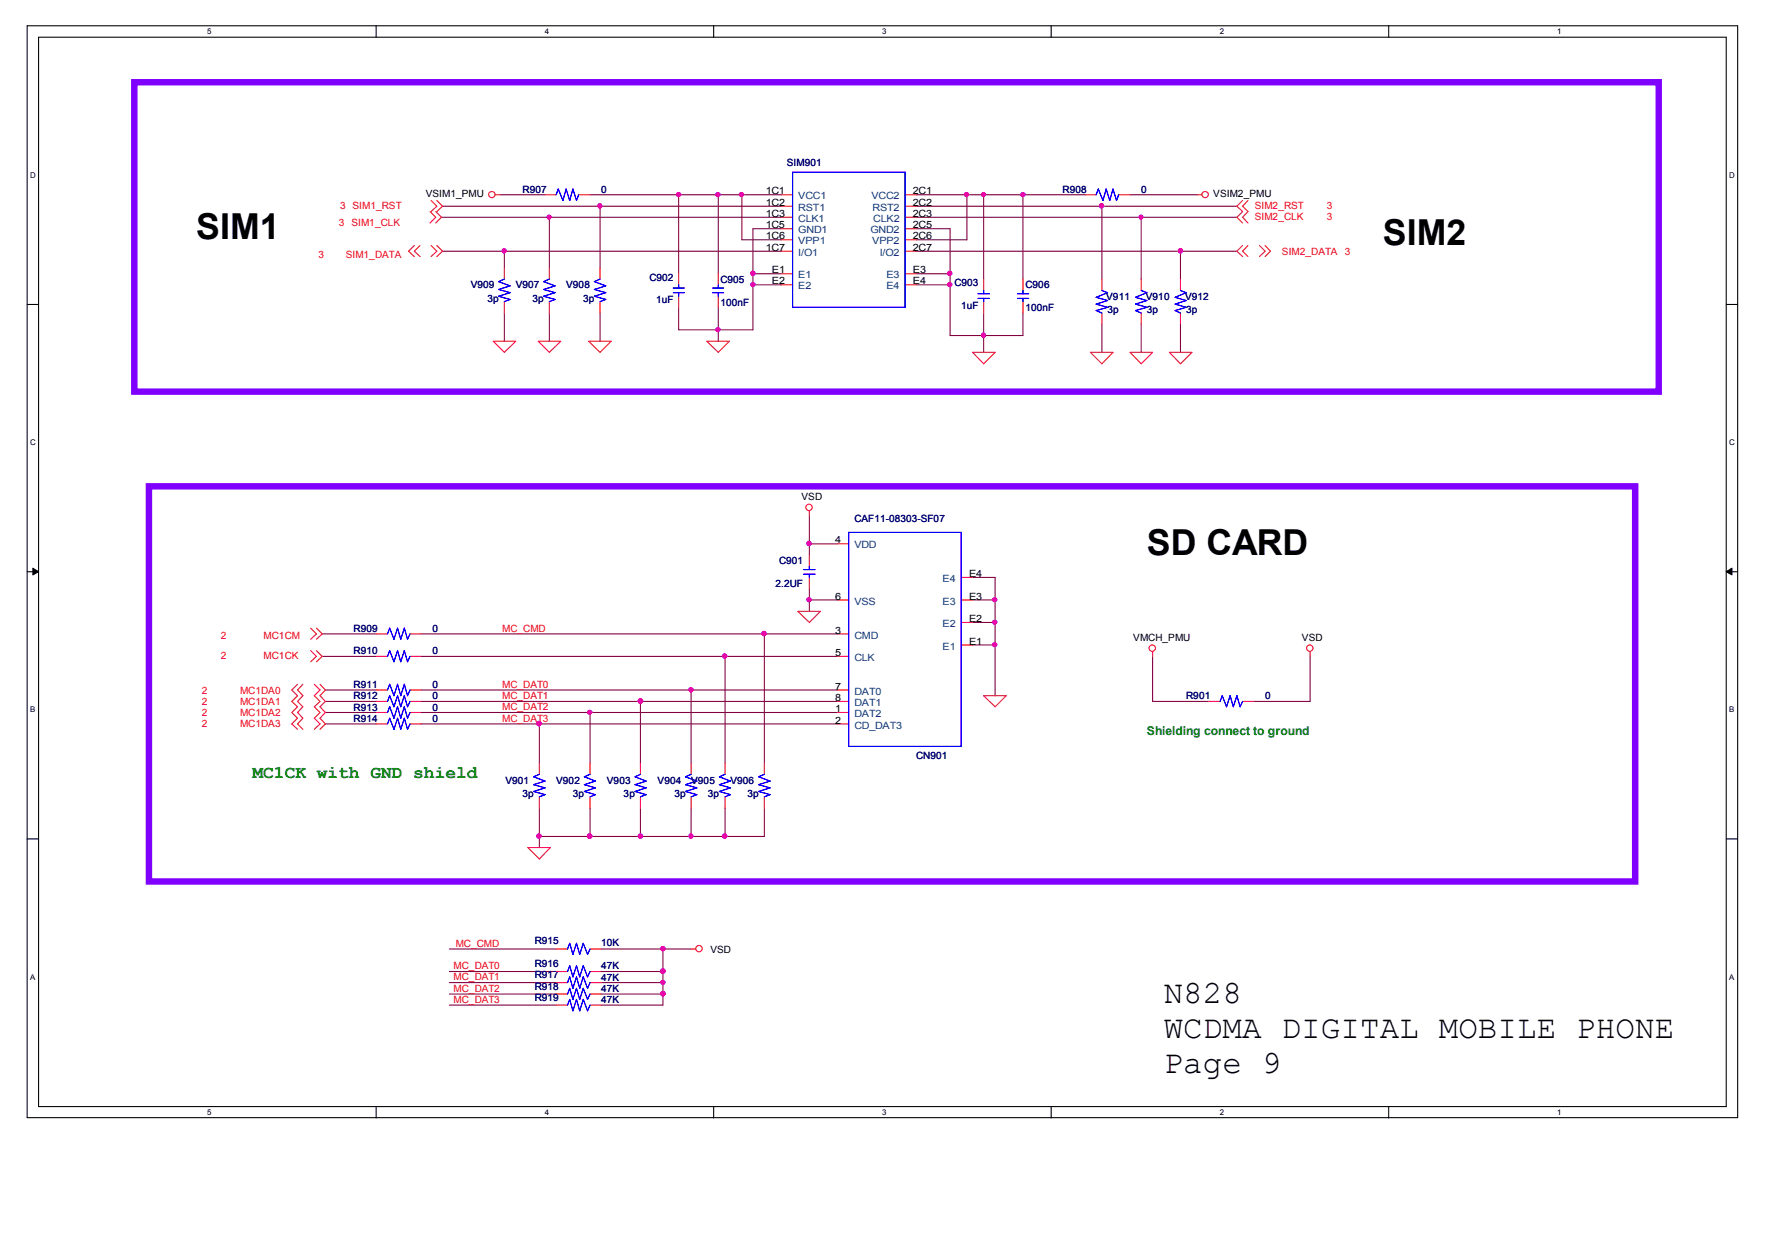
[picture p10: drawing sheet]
<svg xmlns="http://www.w3.org/2000/svg" width="420mm" height="297mm" viewBox="0 0 420 297" stroke-linecap="round" stroke-linejoin="round" font-family="sans-serif">
<path d="M6.4 6.1h405.5v258.8h-405.5zM9.1 8.8h400.1v253.4h-400.1z" fill="none" stroke="#000" stroke-width=".25"/>
<g fill="#fff">
<path d="M49.1 6.4h1v2.2h-1z"/>
<path d="M49.1 262.6h1v2.1h-1z"/>
</g>
<path d="M89.2 6.1v2.7M89.2 262.2v2.7" fill="none" stroke="#000" stroke-width=".25"/>
<g fill="#fff">
<path d="M129.1 6.4h1v2.2h-1z"/>
<path d="M129.1 262.6h1v2.1h-1z"/>
</g>
<path d="M169.2 6.1v2.7M169.2 262.2v2.7" fill="none" stroke="#000" stroke-width=".25"/>
<g fill="#fff">
<path d="M209.1 6.4h1v2.2h-1z"/>
<path d="M209.1 262.6h1v2.1h-1z"/>
</g>
<path d="M249.2 6.1v2.7M249.2 262.2v2.7" fill="none" stroke="#000" stroke-width=".25"/>
<g fill="#fff">
<path d="M289.1 6.4h1.1v2.2h-1.1z"/>
<path d="M289.1 262.6h1.1v2.1h-1.1z"/>
</g>
<path d="M329.2 6.1v2.7M329.2 262.2v2.7" fill="none" stroke="#000" stroke-width=".25"/>
<g fill="#fff">
<path d="M369.1 6.4h1.1v2.2h-1.1z"/>
<path d="M369.1 262.6h1.1v2.1h-1.1z"/>
<path d="M7.1 40.5h1.4v2.1h-1.4z"/>
<path d="M409.9 40.5h1.3v2.1h-1.3z"/>
<path d="M7.1 103.8h1.4v2.1h-1.4z"/>
<path d="M409.9 103.8h1.3v2.1h-1.3z"/>
</g>
<path d="M6.4 72.2h2.7M409.2 72.2h2.7" fill="none" stroke="#000" stroke-width=".25"/>
<g fill="#fff">
<path d="M7.1 167.1h1.3v2.2h-1.3z"/>
<path d="M409.9 167.1h1.2v2.2h-1.2z"/>
</g>
<path d="M6.4 135.5h2.7M409.2 135.5h2.7" fill="none" stroke="#000" stroke-width=".25"/>
<g fill="#000" stroke="#000" stroke-width=".24">
<path d="M7.8 134.6l1.3 .9-1.3 .7z" fill-rule="evenodd"/>
<path d="M409.2 135.5l1.3-.9v1.6z" fill-rule="evenodd"/>
</g>
<g fill="#fff">
<path d="M7.1 230.5h1.3v2.1h-1.3z"/>
<path d="M409.9 230.5h1.2v2.1h-1.2z"/>
</g>
<path d="M6.4 198.8h2.7M409.2 198.8h2.7" fill="none" stroke="#000" stroke-width=".25"/>
<g fill="none" stroke="#800040" stroke-width=".25">
<path d="M104.6 51.5h80.6M104.9 59.5h80.3M104.9 48.9h80.3M118.5 46.2h10.7M119.5 59.5v4M130.2 51.5v12M139.9 46.2h45.3M142.2 48.9v14.6M160.9 46.2v18.7M170.3 46.2v18.7M175.9 46.2v10.6h9.3M185.2 54.2h-6.7v24h-17.6v-5.4"/>
<path d="M217.2 59.5h76M217.2 48.9h76M217.2 46.2h40M217.2 51.5h76M217.2 54.2h8v25.3h17.3v-5.3M229.2 46.2v10.6h-12M233.2 46.2v19.9M242.5 46.2v19.9M261.2 48.9v17.2M267.9 46.2h16M270.5 51.5v14.6M279.8 59.5v6.6"/>
<path d="M119.5 74.2v6.7M130.2 74.2v6.7M142.2 74.2v6.7M170.3 72.8v8.1M178.5 64.9h6.7M178.5 67.5h6.7M217.2 64.9h8M217.2 67.5h8M233.2 74.2v9.3M261.2 76.8v6.7M270.5 76.8v6.7M279.8 76.8v6.7"/>
<path d="M191.9 122.2v9.3M191.9 139.5v5.4M191.9 128.9h6.6M230.5 136.8h5.4v28.1M76.4 155.5h12.8M76.4 150.2h12.8M99.8 155.5h98.7M99.8 150.2h98.7M171.9 155.5v25.4M181.2 150.2v30.7M191.9 142.2h6.6M230.5 142.2h5.4"/>
<path d="M230.5 147.5h5.4M230.5 152.8h5.4M273.2 155.5v10.7h13.3M310.6 155.5v10.7h-13.4M77.1 166.2h12.1M77.1 168.8h12.1M77.1 171.5h12.1M77.1 163.5h12.1M99.8 166.2h98.7M99.8 168.8h98.7M99.8 171.5h98.7M99.8 163.5h98.7"/>
<path d="M127.8 171.5v9.4M139.9 168.8v12.1M151.8 166.2v14.7M163.8 163.5v17.4M127.8 191.5v9.3M139.9 191.5v6.7M151.8 191.5v6.7M163.8 191.5v6.7M171.9 191.5v6.7M181.2 191.5v6.7h-53.4M106.5 230.2h25.3M106.5 232.8h25.3"/>
<path d="M106.5 238.2h25.3M106.5 224.9h25.3M106.5 235.6h25.3M142.5 230.2h14.6M142.5 232.8h14.6M142.5 224.9h21.3M142.5 235.6h14.6M157.1 224.9v13.3h-14.6"/>
</g>
<g fill="#f0f" stroke="#f0f" stroke-width=".25">
<circle cx="151.8" cy="166.1" r=".52"/>
<circle cx="163.8" cy="163.5" r=".48"/>
<circle cx="139.8" cy="198.1" r=".52"/>
<circle cx="127.8" cy="198.1" r=".52"/>
<circle cx="130.2" cy="51.4" r=".48"/>
<circle cx="171.8" cy="198.1" r=".52"/>
<circle cx="261.1" cy="48.8" r=".52"/>
<circle cx="191.8" cy="128.8" r=".52"/>
<circle cx="229.1" cy="46.1" r=".5"/>
<circle cx="279.8" cy="59.4" r=".52"/>
<circle cx="233.1" cy="46.1" r=".48"/>
<circle cx="160.9" cy="46.1" r=".5"/>
<circle cx="170.2" cy="78.1" r=".5"/>
<circle cx="270.5" cy="51.4" r=".48"/>
<circle cx="235.8" cy="142.1" r=".5"/>
<circle cx="151.8" cy="198.1" r=".52"/>
<circle cx="119.5" cy="59.4" r=".5"/>
<circle cx="142.2" cy="48.8" r=".5"/>
<circle cx="163.8" cy="198.1" r=".5"/>
<circle cx="175.8" cy="46.1" r=".5"/>
<circle cx="181.1" cy="150.1" r=".52"/>
<circle cx="191.8" cy="142.1" r=".5"/>
<circle cx="127.8" cy="171.5" r=".52"/>
<circle cx="170.2" cy="46.1" r=".5"/>
<circle cx="178.5" cy="64.8" r=".52"/>
<circle cx="235.8" cy="147.5" r=".5"/>
<circle cx="178.5" cy="67.4" r=".5"/>
<circle cx="242.5" cy="46.1" r=".5"/>
<circle cx="233.1" cy="79.4" r=".5"/>
<circle cx="225.1" cy="64.8" r=".52"/>
<circle cx="235.8" cy="152.8" r=".5"/>
<circle cx="225.1" cy="67.4" r=".5"/>
<circle cx="139.8" cy="168.8" r=".5"/>
<circle cx="171.8" cy="155.5" r=".52"/>
<circle cx="157.1" cy="235.5" r=".52"/>
<circle cx="157.1" cy="230.1" r=".52"/>
<circle cx="157.1" cy="224.8" r=".52"/>
<circle cx="157.2" cy="232.8" r=".5"/>
</g>
<g fill="none" stroke="#f00" stroke-width=".25">
<path d="M98.2 58.2l-1.3 1.3 1.3 1.3M99.6 58.2l-1.4 1.3 1.4 1.3M101.9 50.1l1.4 1.4-1.4 1.3M102.2 47.5l1.3 1.4-1.3 1.2M102.2 58.2l1.3 1.3-1.3 1.3M103.3 50.1l1.3 1.4-1.3 1.3M103.5 47.5l1.4 1.4-1.4 1.2M103.5 58.2l1.4 1.3-1.4 1.3M117.4 46.2h1.1M129.2 46.2h2.6M137.2 46.2h2.7M185.2 46.2h2.7"/>
<path d="M185.2 48.9h2.7M185.2 51.5h2.7M185.2 54.2h2.7M185.2 56.8h2.7M185.2 59.5h2.7M214.5 46.2h2.7M214.5 48.9h2.7M214.5 51.5h2.7M214.5 54.2h2.7M214.5 56.8h2.7M214.5 59.5h2.7M257.2 46.2h2.6"/>
<path d="M265.2 46.2h2.7M283.9 46.2h1M294.6 47.5l-1.4 1.4 1.4 1.2-1.4 1.4 1.4 1.3M294.6 58.2l-1.4 1.3 1.4 1.3M295.8 47.5l-1.2 1.4 1.2 1.2-1.2 1.4 1.2 1.3M295.8 58.2l-1.2 1.3 1.2 1.3M298.5 58.2l1.4 1.3-1.4 1.3M299.9 58.2l1.3 1.3-1.3 1.3M119.5 63.5v2.6M119.5 71.5v2.7M130.2 63.5v2.6M130.2 71.5v2.7"/>
<path d="M142.2 63.5v2.6M142.2 71.5v2.7M160.9 64.9v2.6M160.9 70.2v2.6M170.3 64.9v2.6M170.3 70.2v2.6M185.2 64.9h2.7M185.2 67.5h2.7M214.5 64.9h2.7M214.5 67.5h2.7M233.2 66.1v2.7M233.2 71.5v2.7"/>
<path d="M242.5 66.1v2.7M242.5 71.5v2.7M261.2 66.1v2.7M261.2 74.2v2.6M270.5 66.1v2.7M270.5 74.2v2.6M279.8 66.1v2.7M279.8 74.2v2.6M116.9 80.9h5.4l-2.8 2.6zM127.6 80.9h5.3l-2.7 2.6zM139.5 80.9h5.4l-2.7 2.6zM167.6 80.9h5.3l-2.6 2.6z"/>
<path d="M230.5 83.5h5.4l-2.7 2.7zM258.5 83.5h5.3l-2.6 2.7zM267.9 83.5h5.3l-2.7 2.7zM277.2 83.5h5.3l-2.7 2.7zM191.9 121.1v1.1M191.9 131.5v2.7M191.9 136.8v2.7M198.5 128.9h2.7M227.8 136.8h2.7M73.7 154.2l1.3 1.3-1.3 1.3M73.7 148.9l1.3 1.3-1.3 1.3M75 154.2l1.4 1.3-1.4 1.3"/>
<path d="M75 148.9l1.4 1.3-1.4 1.3M89.2 150.2h2.7M89.2 155.5h2.7M97.2 150.2h2.6M97.2 155.5h2.6M189.1 144.9h5.4l-2.6 2.6zM198.5 150.2h2.7M198.5 155.5h2.7M198.5 142.2h2.7M227.8 142.2h2.7M227.8 152.8h2.7M227.8 147.5h2.7"/>
<path d="M273.2 154.4v1.1M310.6 154.4v1.1M70.5 162.2l-1.3 1.3 1.3 1.4-1.3 1.3 1.3 1.3-1.3 1.3 1.3 1.4-1.3 1.3 1.3 1.3M71.8 162.2l-1.3 1.3 1.3 1.4-1.3 1.3 1.3 1.3-1.3 1.3 1.3 1.4-1.3 1.3 1.3 1.3M74.5 162.2l1.4 1.3-1.4 1.4 1.4 1.3-1.4 1.3 1.4 1.3-1.4 1.4 1.4 1.3-1.4 1.3M75.9 162.2l1.2 1.3-1.2 1.4 1.2 1.3-1.2 1.3 1.2 1.3-1.2 1.4 1.2 1.3-1.2 1.3M89.2 166.2h2.7M89.2 171.5h2.7M89.2 163.5h2.7M89.2 168.8h2.7M97.2 166.2h2.6M97.2 171.5h2.6"/>
<path d="M97.2 163.5h2.6M97.2 168.8h2.6M198.5 166.2h2.7M198.5 171.5h2.7M198.5 163.5h2.7M198.5 168.8h2.7M233.2 164.9h5.3l-2.6 2.6zM286.5 166.2h2.7M294.6 166.2h2.6M127.8 180.9v2.6M127.8 188.8v2.7M139.9 180.9v2.6"/>
<path d="M139.9 188.8v2.7M151.8 180.9v2.6M151.8 188.8v2.7M163.8 180.9v2.6M163.8 188.8v2.7M171.9 180.9v2.6M171.9 188.8v2.7M181.2 180.9v2.6M181.2 188.8v2.7M125.1 200.8h5.4l-2.7 2.8zM131.8 224.9h2.7M131.8 232.8h2.7"/>
<path d="M131.8 235.6h2.7M131.8 238.2h2.7M131.8 230.2h2.7M139.9 224.9h2.6M139.9 232.8h2.6M139.9 235.6h2.6M139.9 238.2h2.6M139.9 230.2h2.6M163.8 224.9h1.1"/>
<circle cx="116.6" cy="46.1" r=".75"/>
<circle cx="285.7" cy="46.1" r=".75"/>
<circle cx="191.8" cy="120.2" r=".75"/>
<circle cx="273.1" cy="153.6" r=".75"/>
<circle cx="310.5" cy="153.6" r=".75"/>
<circle cx="165.7" cy="224.8" r=".75"/>
</g>
<path d="M31.8 19.5h361.4v73.3h-361.4zM35.3 115.2h352.3v93.7h-352.3z" fill="none" stroke="#8000ff" stroke-width="1.5"/>
<g fill="none" stroke="#00f" stroke-width=".25">
<path d="M131.8 46.2l.5-1.4 1.1 2.7 .8-2.7 .8 2.7 .8-2.7 .9 2.7 .5-1.3M187.9 40.8h26.6v32h-26.6zM259.8 46.2l.5-1.4 1.2 2.7 .7-2.7 .9 2.7 .7-2.7 .9 2.7 .5-1.3M119.5 66.1l-1.3 .6 2.7 1-2.7 .9 2.7 .8-2.7 .8 2.7 .8-1.4 .5M130.2 66.1l-1.3 .6 2.7 1-2.7 .9 2.7 .8-2.7 .8 2.7 .8-1.4 .5M142.2 66.1l-1.3 .6 2.7 1-2.7 .9 2.7 .8-2.7 .8 2.7 .8-1.4 .5M159.6 69.4h2.6M159.6 68.3h2.6M160.9 67.5v.8M160.9 69.4v.8M168.9 69.4h2.6M168.9 68.3h2.6"/>
<path d="M170.3 67.5v.8M170.3 69.4v.8M231.8 70.7h2.7M231.8 69.6h2.7M233.2 68.8v.8M233.2 70.7v.8M241.2 70.7h2.6M241.2 69.6h2.6M242.5 68.8v.8M242.5 70.7v.8M261.2 68.8l1.4 .6-2.8 1.1 2.8 .7-2.8 .9 2.8 .7-2.8 .8 1.4 .6M270.5 68.8l1.4 .6-2.7 1.1 2.7 .7-2.7 .9 2.7 .7-2.7 .8 1.3 .6"/>
<path d="M279.8 68.8l1.4 .6-2.6 1.1 2.6 .7-2.6 .9 2.6 .7-2.6 .8 1.2 .6M190.5 136.1h2.7M190.5 135h2.7M191.9 134.2v.8M191.9 136.1v.7M201.2 126.2h26.6v50.7h-26.6zM91.9 150.2l.5-1.3 1 2.6 .8-2.6 .8 2.6 .8-2.6 .8 2.6 .6-1.3M91.9 155.5l.5-1.3 1 2.6 .8-2.6 .8 2.6 .8-2.6 .8 2.6 .6-1.3M91.9 166.2l.5-1.3 1 2.6 .8-2.6 .8 2.6 .8-2.6 .8 2.6 .6-1.3M91.9 171.5l.5-1.3 1 2.6 .8-2.6 .8 2.6 .8-2.6 .8 2.6 .6-1.3M91.9 163.5l.5-1.3 1 2.7 .8-2.7 .8 2.7 .8-2.7 .8 2.7 .6-1.4M91.9 168.8l.5-1.3 1 2.7 .8-2.7 .8 2.7 .8-2.7 .8 2.7 .6-1.4"/>
<path d="M289.2 166.2l.5-1.3 1 2.6 .9-2.6 .8 2.6 .8-2.6 .8 2.6 .6-1.3M127.8 183.5l-1.3 .6 2.7 1-2.7 .8 2.7 .8-2.7 .9 2.7 .7-1.4 .5M139.9 183.5l-1.4 .6 2.6 1-2.6 .8 2.6 .8-2.6 .9 2.6 .7-1.2 .5M151.8 183.5l-1.3 .6 2.7 1-2.7 .8 2.7 .8-2.7 .9 2.7 .7-1.4 .5M163.8 183.5l-1.3 .6 2.7 1-2.7 .8 2.7 .8-2.7 .9 2.7 .7-1.4 .5M171.9 183.5l-1.4 .6 2.6 1-2.6 .8 2.6 .8-2.6 .9 2.6 .7-1.2 .5M181.2 183.5l-1.4 .6 2.7 1-2.7 .8 2.7 .8-2.7 .9 2.7 .7-1.3 .5M134.5 232.8l.5-1.3 .8 2.7 .9-2.7 .7 2.7 .9-2.7 1 2.7 .6-1.4M134.5 235.6l.5-1.4 .8 2.6 .9-2.6 .7 2.6 .9-2.6 1 2.6 .6-1.2M134.5 238.2l.5-1.4 .8 2.7 .9-2.7 .7 2.7 .9-2.7 1 2.7 .6-1.3M134.5 230.2l.5-1.3 .8 2.6 .9-2.6 .7 2.6 .9-2.6 1 2.6 .6-1.3M134.5 224.9l.5-1.4 .8 2.7 .9-2.7 .7 2.7 .9-2.7 1 2.7 .6-1.3"/>
</g>
<g font-size="8.5">
<text x="46.5" y="56.7">SIM1</text>
<text x="327.8" y="58">SIM2</text>
<text x="271.9" y="131.4">SD CARD</text>
</g>
<g font-size="7.7">
<text x="275.8" y="237.7">N828</text>
<text x="275.8" y="246">WCDMA DIGITAL MOBILE PHONE</text>
<text x="275.8" y="254.3">Page 9</text>
</g>
<text font-size="4.2" fill="#008000" x="59.9" y="184.3">MC1CK with GND shield</text>
<text font-size="2.9" fill="#008000" x="271.9" y="174.3">Shielding connect to ground</text>
<g font-size="2.4" fill="#000080">
<text x="186.5" y="39.3">SIM901</text>
<text x="123.9" y="45.7">R907</text>
<text x="142.5" y="45.7">0</text>
<text x="251.9" y="45.7">R908</text>
<text x="270.5" y="45.7">0</text>
<text x="111.6" y="68.3">V909</text>
<text x="115.6" y="71.6">3p</text>
<text x="122.3" y="68.3">V907</text>
<text x="126.2" y="71.6">3p</text>
<text x="134.2" y="68.3">V908</text>
<text x="138.3" y="71.6">3p</text>
<text x="153.9" y="66.5">C902</text>
<text x="155.5" y="71.8">1uF</text>
<text x="170.8" y="67.1">C905</text>
<text x="226.2" y="67.8">C903</text>
<text x="243.1" y="68.3">C906</text>
<text x="262.2" y="71">V911</text>
<text x="271.6" y="71">V910</text>
<text x="280.9" y="71">V912</text>
<text x="170.8" y="72.4">100nF</text>
<text x="227.8" y="73.2">1uF</text>
<text x="243.1" y="73.7">100nF</text>
<text x="262.6" y="74.3">3p</text>
<text x="271.9" y="74.3">3p</text>
<text x="281.2" y="74.3">3p</text>
<text x="202.5" y="123.8">CAF11-08303-SF07</text>
<text x="184.7" y="133.7">C901</text>
<text x="183.8" y="139">2.2UF</text>
<text x="83.8" y="149.7">R909</text>
<text x="102.5" y="149.7">0</text>
<text x="83.8" y="155">R910</text>
<text x="102.5" y="155">0</text>
<text x="83.8" y="165.7">R912</text>
<text x="83.8" y="163.1">R911</text>
<text x="102.5" y="165.7">0</text>
<text x="102.5" y="163.1">0</text>
<text x="281.2" y="165.7">R901</text>
<text x="299.9" y="165.7">0</text>
<text x="83.8" y="171">R914</text>
<text x="83.8" y="168.4">R913</text>
<text x="102.5" y="171">0</text>
<text x="102.5" y="168.4">0</text>
<text x="217.2" y="179.8">CN901</text>
<text x="119.8" y="185.7">V901</text>
<text x="131.8" y="185.7">V902</text>
<text x="143.8" y="185.7">V903</text>
<text x="155.9" y="185.7">V904</text>
<text x="163.8" y="185.7">V905</text>
<text x="173.1" y="185.7">V906</text>
<text x="123.9" y="188.9">3p</text>
<text x="135.8" y="188.9">3p</text>
<text x="147.8" y="188.9">3p</text>
<text x="159.9" y="188.9">3p</text>
<text x="167.8" y="188.9">3p</text>
<text x="177.2" y="188.9">3p</text>
<text x="126.7" y="223.6">R915</text>
<text x="142.5" y="224.1">10K</text>
<text x="126.7" y="231.8">R917</text>
<text x="126.7" y="229.2">R916</text>
<text x="142.5" y="232.4">47K</text>
<text x="142.5" y="229.7">47K</text>
<text x="126.7" y="234.5">R918</text>
<text x="126.7" y="237.2">R919</text>
<text x="142.5" y="235">47K</text>
<text x="142.5" y="237.8">47K</text>
</g>
<g font-size="2.4">
<text x="100.9" y="46.8">VSIM1_PMU</text>
<text x="181.5" y="46.1">1C1</text>
<text x="216.4" y="46.1">2C1</text>
<text x="287.6" y="46.8">VSIM2_PMU</text>
<text x="181.5" y="48.8">1C2</text>
<text x="181.5" y="51.4">1C3</text>
<text x="216.4" y="48.8">2C2</text>
<text x="216.4" y="51.4">2C3</text>
<text x="181.5" y="54.1">1C5</text>
<text x="181.5" y="56.7">1C6</text>
<text x="181.5" y="59.5">1C7</text>
<text x="216.4" y="54.1">2C5</text>
<text x="216.4" y="56.7">2C6</text>
<text x="216.4" y="59.5">2C7</text>
<text x="183" y="64.8">E1</text>
<text x="216.4" y="64.8">E3</text>
<text x="183" y="67.4">E2</text>
<text x="216.4" y="67.4">E4</text>
<text x="190" y="118.5">VSD</text>
<text x="198" y="128.8">4</text>
<text x="229.7" y="136.8">E4</text>
<text x="198" y="142.1">6</text>
<text x="229.7" y="142.1">E3</text>
<text x="229.7" y="147.4">E2</text>
<text x="198" y="150.1">3</text>
<text x="198" y="155.5">5</text>
<text x="229.7" y="152.8">E1</text>
<text x="268.6" y="151.8">VMCH_PMU</text>
<text x="308.6" y="151.8">VSD</text>
<text x="198" y="163.4">7</text>
<text x="198" y="166.1">8</text>
<text x="198" y="168.8">1</text>
<text x="198" y="171.5">2</text>
<text x="168.4" y="225.7">VSD</text>
</g>
<g font-size="2.4" fill="#004080">
<text x="189.2" y="47.3">VCC1</text>
<text x="206.6" y="47.3">VCC2</text>
<text x="189.2" y="50">RST1</text>
<text x="189.2" y="52.6">CLK1</text>
<text x="206.8" y="50">RST2</text>
<text x="207" y="52.6">CLK2</text>
<text x="189.2" y="55.3">GND1</text>
<text x="189.2" y="57.9">VPP1</text>
<text x="206.3" y="55.3">GND2</text>
<text x="206.8" y="57.9">VPP2</text>
<text x="189.2" y="66">E1</text>
<text x="189.2" y="60.6">I/O1</text>
<text x="208.5" y="60.6">I/O2</text>
<text x="210.1" y="66">E3</text>
<text x="189.2" y="68.6">E2</text>
<text x="210.1" y="68.6">E4</text>
<text x="202.5" y="130">VDD</text>
<text x="223.4" y="137.9">E4</text>
<text x="202.5" y="143.3">VSS</text>
<text x="223.4" y="143.3">E3</text>
<text x="223.4" y="148.6">E2</text>
<text x="202.5" y="151.3">CMD</text>
<text x="223.4" y="153.9">E1</text>
<text x="202.5" y="156.6">CLK</text>
<text x="202.5" y="164.6">DAT0</text>
<text x="202.5" y="167.3">DAT1</text>
<text x="202.5" y="169.9">DAT2</text>
<text x="202.5" y="172.6">CD_DAT3</text>
</g>
<g font-size="2.4" fill="#f00">
<text x="80.3" y="53.4">3 SIM1_CLK</text>
<text x="80.6" y="49.5">3 SIM1_RST</text>
<text x="297.4" y="52.1">SIM2_CLK</text>
<text x="297.4" y="49.5">SIM2_RST</text>
<text x="314.5" y="52.1">3</text>
<text x="314.5" y="49.5">3</text>
<text x="75.5" y="61.1">3</text>
<text x="82" y="61.1">SIM1_DATA</text>
<text x="303.9" y="60.4">SIM2_DATA</text>
<text x="318.8" y="60.4">3</text>
<text x="119" y="149.7">MC_CMD</text>
<text x="52.3" y="151.3">2</text>
<text x="62.5" y="151.3">MC1CM</text>
<text x="52.3" y="156.1">2</text>
<text x="62.5" y="156.1">MC1CK</text>
<text x="47.8" y="167.1">2</text>
<text x="47.8" y="164.4">2</text>
<text x="56.9" y="167.1">MC1DA1</text>
<text x="56.9" y="164.4">MC1DA0</text>
<text x="119" y="165.7">MC_DAT1</text>
<text x="119" y="163">MC_DAT0</text>
<text x="47.8" y="169.7">2</text>
<text x="47.8" y="172.4">2</text>
<text x="56.9" y="169.7">MC1DA2</text>
<text x="56.9" y="172.4">MC1DA3</text>
<text x="119" y="171">MC_DAT3</text>
<text x="119" y="168.3">MC_DAT2</text>
<text x="108" y="224.4">MC_CMD</text>
<text x="107.5" y="229.7">MC_DAT0</text>
<text x="107.5" y="232.3">MC_DAT1</text>
<text x="107.5" y="237.7">MC_DAT3</text>
<text x="107.5" y="235">MC_DAT2</text>
</g>
<g font-size="1.9">
<text x="49.1" y="8.1">5</text>
<text x="129.1" y="8.1">4</text>
<text x="209.1" y="8.1">3</text>
<text x="289.1" y="8.1">2</text>
<text x="369.1" y="8.1">1</text>
<text x="7.1" y="42.2">D</text>
<text x="409.9" y="42.2">D</text>
<text x="7.1" y="105.5">C</text>
<text x="409.9" y="105.5">C</text>
<text x="7.1" y="168.8">B</text>
<text x="409.9" y="168.8">B</text>
<text x="7.1" y="232.2">A</text>
<text x="409.9" y="232.2">A</text>
<text x="49.1" y="264.3">5</text>
<text x="129.1" y="264.3">4</text>
<text x="209.1" y="264.3">3</text>
<text x="289.1" y="264.3">2</text>
<text x="369.1" y="264.3">1</text>
</g>
</svg>
